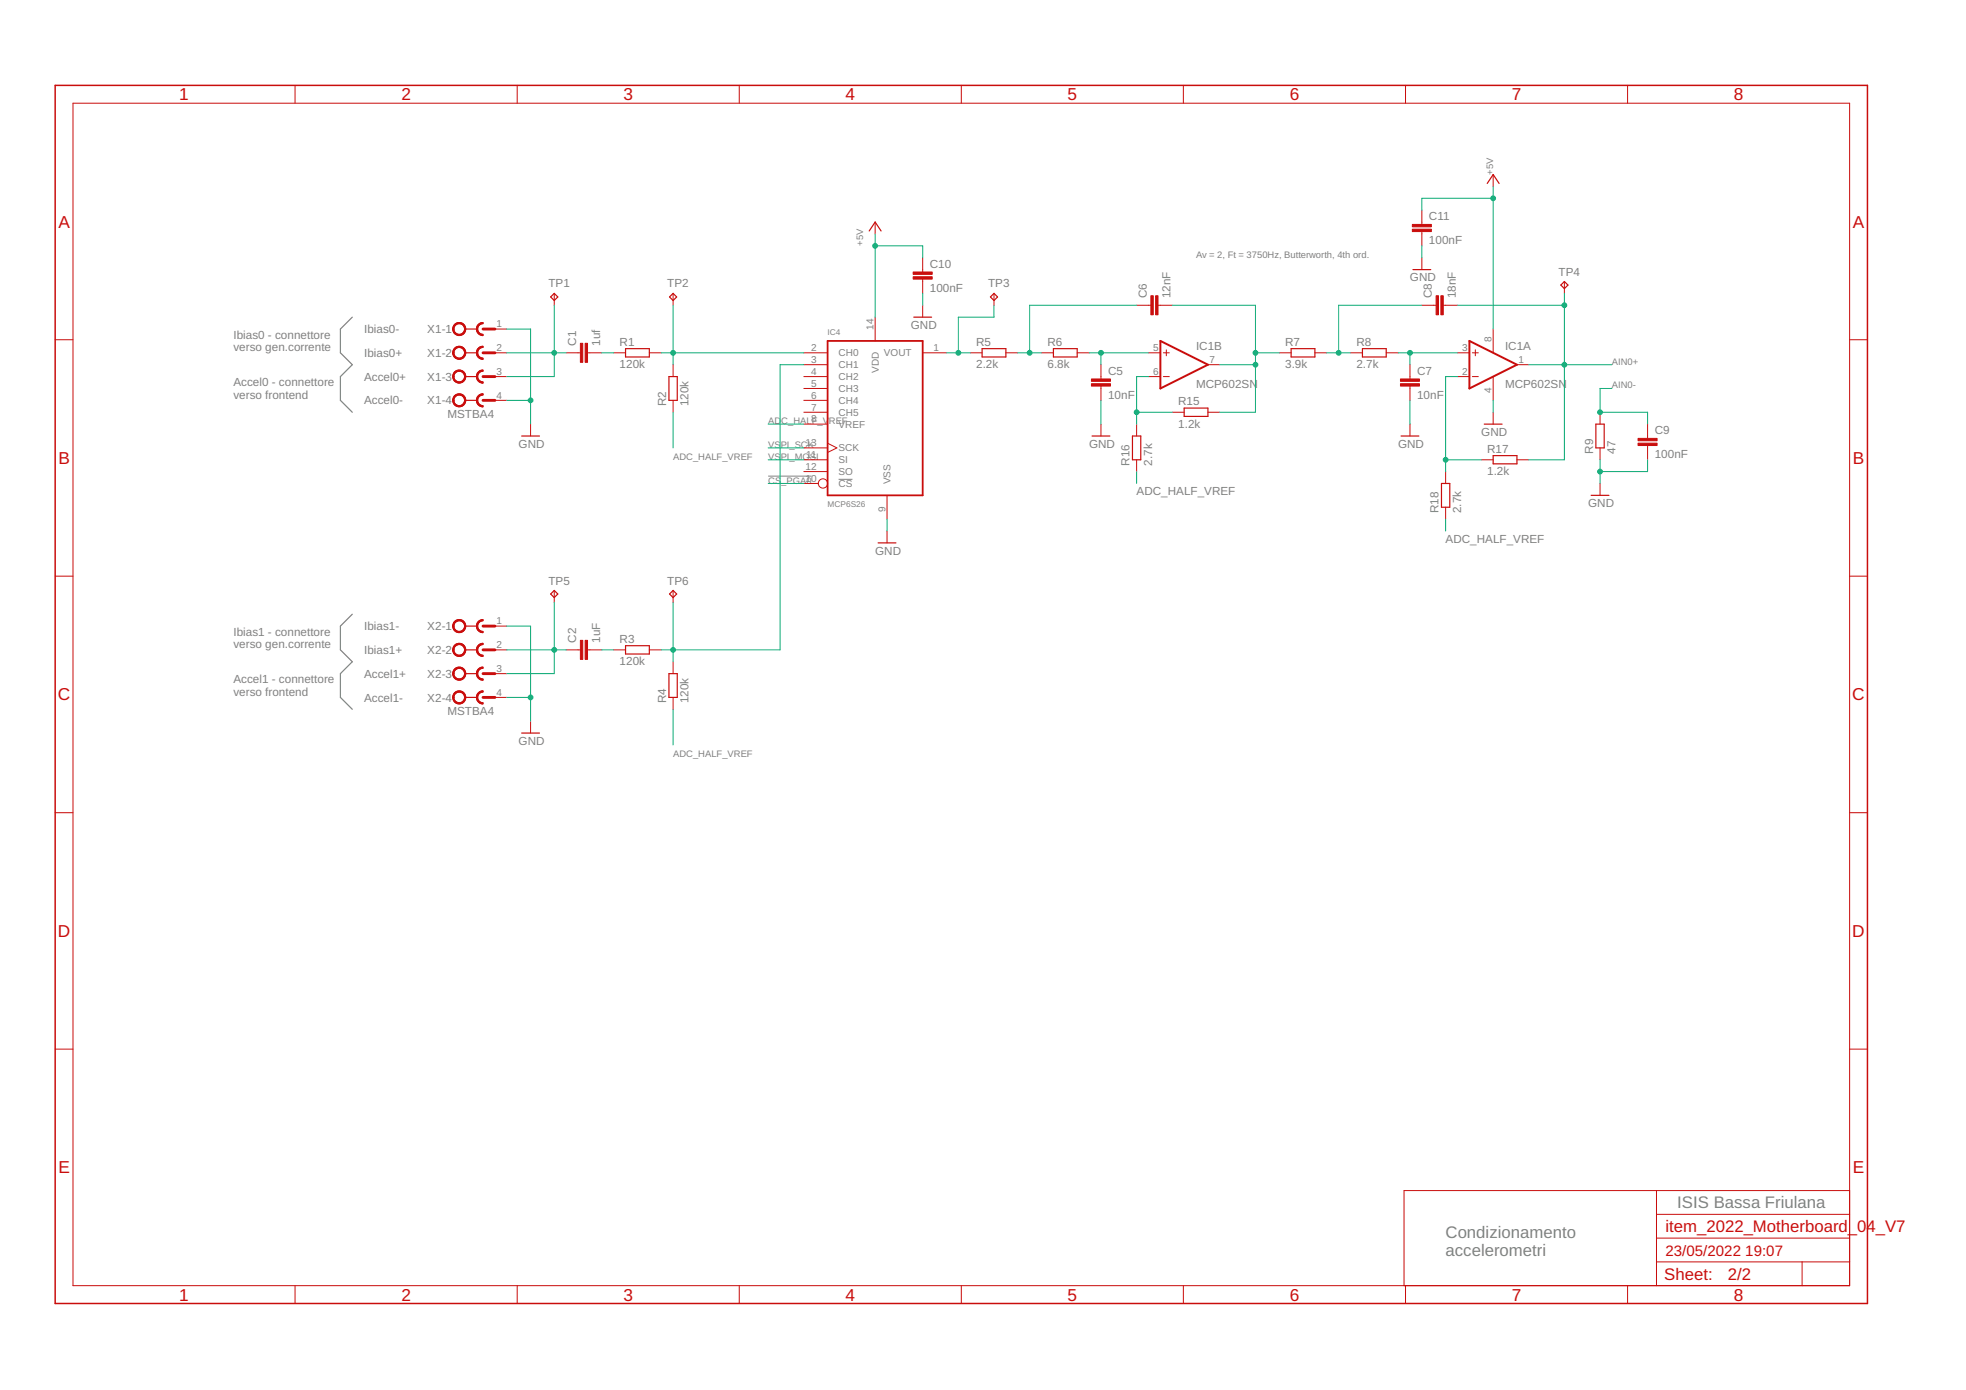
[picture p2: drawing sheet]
<svg xmlns="http://www.w3.org/2000/svg" width="420mm" height="297mm" viewBox="0 0 420 297" stroke-linecap="round" stroke-linejoin="round" font-family="sans-serif">
<path d="M75.3 67.8l-2.6 2.5v5.1l2.6 2.5-2.6 2.6v5.1l2.6 2.5M75.3 131.3l-2.6 2.5v5.1l2.6 2.5-2.6 2.6v5l2.6 2.6" fill="none" stroke="#808080" stroke-width=".25"/>
<path d="M164.2 101.7h9.2M179.2 102.4h3" fill="none" stroke="#808080" stroke-width=".21"/>
<g fill="none" stroke="#c90d0c" stroke-width=".21">
<path d="M63.1 18.2v3.9M110.5 18.2v3.9M158 18.2v3.9M205.4 18.2v3.9M252.9 18.2v3.9M300.4 18.2v3.9M347.8 18.2v3.9M15.6 22.1h379.7v252.6h-379.7zM319.1 37.3v2.5M187 47.5v2.5M197.2 55.1v3M197.2 59.6v3.1"/>
<path d="M303.9 44.9v3.1M303.9 49.5v3M303.9 55.1v2.5M11.8 72.6h3.8M105.8 75.4h2.5M105.8 70.3h2.5M118.4 62.7v2.5M121 75.4h3M125.6 75.4h3M131.1 75.4h2.6M138.8 75.4h2.5M143.8 62.7v2.5"/>
<path d="M143.8 77.9v2.6M171.8 75.4h5.1M171.8 77.9h5.1M187 67.8v5.1M197.2 75.4h5.1M197.2 65.2v2.6M207.3 75.4h2.6M212.4 62.7v2.5M215 75.4h2.5M222.6 75.4h2.5M230.2 75.4h2.5M235.3 77.9v3.1"/>
<path d="M242.9 65.2h3.1M245.4 75.4h2.6M247.5 65.2h3M248.6 75.4h1.3M249.3 74.8v1.2M258.1 77.9h2.6M273.4 75.4h2.5M281 75.4h2.5M288.6 75.4h2.6M296.2 75.4h2.6M301.3 77.9v3.1M303.9 65.2h3"/>
<path d="M308.4 65.2h3.1M311.5 75.4h2.5M314.7 75.4h1.2M315.3 74.8v1.2M319.1 70.3v5.1M324.2 77.9h2.5M334.3 60.2v2.5M395.3 72.6h3.8M105.8 80.5h2.5M105.8 85.6h2.5M113.4 90.6v2.6M143.8 85.6v2.5"/>
<path d="M171.8 88.1h5.1M171.8 98.3h5.1M171.8 95.7h5.1M171.8 80.5h5.1M171.8 83h5.1M171.8 85.6h5.1M171.8 90.6h5.1M176.9 94.7l2 1-2 1M235.3 82.5v3.1M235.3 90.6v2.6M242.9 90.6v2.6M242.9 98.3v2.5"/>
<path d="M245.4 80.5h2.6M248.6 80.5h1.3M250.5 88.1h2.6M258.1 88.1h2.6M301.3 82.5v3.1M301.3 90.6v2.6M311.5 80.5h2.5M314.7 80.5h1.2M316.6 98.3h2.5M319.1 80.5v5.1M319.1 88.1v2.5M324.2 98.3h2.5"/>
<path d="M341.9 88.1v2.5M341.9 95.7v2.6M352.1 90.6v3.1M352.1 95.2v3.1M171.8 103.3h3.1M171.8 100.8h5.1M189.6 105.9v5M189.6 113.5v2.5M308.9 100.8v2.5M308.9 108.4v2.5M341.9 103.3v2.6M11.8 123.1h3.8"/>
<path d="M105.8 138.9h2.5M105.8 133.8h2.5M118.4 126.2v2.5M121 138.9h3M125.6 138.9h3M131.1 138.9h2.6M138.8 138.9h2.5M143.8 126.2v2.5M395.3 123.1h3.8M105.8 144h2.5M105.8 149h2.5M113.4 154.1v2.6"/>
<path d="M143.8 141.4v2.6M143.8 149v2.6M11.8 173.7h3.8M395.3 173.7h3.8M11.8 224.2h3.8M395.3 224.2h3.8M354 254.4v20.3M354 259.5h41.3M395.3 254.4h-95.2v20.3M63.1 274.7v3.9M110.5 274.7v3.9M158 274.7v3.9"/>
<path d="M205.4 274.7v3.9M252.9 274.7v3.9M300.4 274.7v3.9M347.8 274.7v3.9M354 269.7h41.3M354 264.6h41.3M385.1 269.7v5"/>
<circle cx="175.9" cy="103.3" r=".99"/>
</g>
<path d="M11.8 18.2h387.3v260.4h-387.3z" fill="none" stroke="#c90d0c" stroke-width=".32"/>
<g fill="none" stroke="#c90d0c" stroke-width=".25">
<path d="M317.8 39.2l1.3-1.9 1.3 1.9M185.8 49.4l1.2-1.9 1.3 1.9M302 57.6h3.8M99.4 70.3h2.6M99.4 75.4h2.6M117.7 63.5l.7-.8 .8 .8-.8 .7zM133.7 74.5h5.1v1.8h-5.1zM143.1 63.5l.7-.8 .8 .8-.8 .7zM195.3 67.8h3.8M209.9 74.5h5.1v1.8h-5.1zM211.7 63.5l.7-.8 .8 .8-.8 .7zM225.1 74.5h5.1v1.8h-5.1z"/>
<path d="M275.9 74.5h5.1v1.8h-5.1zM291.2 74.5h5v1.8h-5zM333.6 60.9l.7-.7 .8 .7-.8 .8zM99.4 80.5h2.6M99.4 85.6h2.6M111.5 93.2h3.8M143 80.5h1.7v5.1h-1.7zM233.4 93.2h3.8M242 93.2h1.8v5.1h-1.8zM253.1 87.2h5v1.8h-5zM299.4 93.2h3.8M317.2 90.6h3.8"/>
<path d="M319.1 97.4h5.1v1.7h-5.1zM341.1 90.6h1.7v5.1h-1.7zM187.7 116h3.8M308.1 103.3h1.7v5.1h-1.7zM340 105.9h3.9M99.4 133.8h2.6M99.4 138.9h2.6M117.7 126.9l.7-.7 .8 .7-.8 .8zM133.7 138h5.1v1.8h-5.1zM143.1 126.9l.7-.7 .8 .7-.8 .8zM99.4 144h2.6M99.4 149h2.6"/>
<path d="M111.5 156.7h3.8M143 144h1.7v5h-1.7z"/>
</g>
<g fill="#c90d0c" stroke="#c90d0c" stroke-width=".21">
<path d="M125.1 73.4h.5v4h-.5z"/>
<path d="M124 73.4h.5v4h-.5z"/>
<path d="M125.1 136.8h.5v4.1h-.5z"/>
<path d="M124 136.8h.5v4.1h-.5z"/>
<path d="M233.3 82h4v.5h-4z"/>
<path d="M233.3 81h4v.5h-4z"/>
<path d="M247 63.2h.5v4.1h-.5z"/>
<path d="M246 63.2h.5v4.1h-.5z"/>
<path d="M299.3 82h4.1v.5h-4.1z"/>
<path d="M299.3 81h4.1v.5h-4.1z"/>
<path d="M307.9 63.2h.5v4.1h-.5z"/>
<path d="M306.9 63.2h.5v4.1h-.5z"/>
<path d="M350.1 94.7h4v.5h-4z"/>
<path d="M350.1 93.7h4v.5h-4z"/>
<path d="M195.2 59.1h4v.5h-4z"/>
<path d="M195.2 58.1h4v.5h-4z"/>
<path d="M301.8 49h4.1v.5h-4.1z"/>
<path d="M301.8 48h4.1v.5h-4.1z"/>
</g>
<path d="M176.9 72.9h20.3v33h-20.3z" fill="none" stroke="#c90d0c" stroke-width=".38"/>
<path d="M248 72.9l10.1 5-10.1 5.1zM314 72.9l10.2 5-10.2 5.1z" fill="none" stroke="#c90d0c" stroke-width=".42"/>
<g fill="#c90d0c" stroke="#c90d0c" stroke-width=".21">
<path d="M101.8 70.3h.3l.2 .7 .4 .3 .5 .2v.2a1.37 1.37 0 0 1-1.4-1.4z" fill-rule="evenodd"/>
<path d="M102.2 69.3l.6-.3 .4-.1v.3l-.5 .1-.4 .3-.2 .7h-.3l.1-.5z" fill-rule="evenodd"/>
<path d="M102.2 69.3l.9-.4h.1v.3a1.14 1.14 0 0 0-1.1 1.1 1.14 1.14 0 0 0 1.1 1.2v.2a1.39 1.39 0 0 1-1.3-.8 1.39 1.39 0 0 1 .3-1.6z" fill-rule="evenodd"/>
<path d="M97.1 69.4a1.4 1.4 0 0 1 2.2 .2 1.4 1.4 0 0 1-.8 2 1.4 1.4 0 0 1-1.7-1.3h.2a1.14 1.14 0 0 1 1.7-.9 1.14 1.14 0 0 1 .1 1.9 1.14 1.14 0 0 1-1.8-.7v-.3h-.2z" fill-rule="evenodd"/>
<path d="M97.1 69.4a1.4 1.4 0 0 1 2.2 .2 1.4 1.4 0 0 1-.8 2 1.4 1.4 0 0 1-1.7-1.3h.2a1.14 1.14 0 0 1 1.7-.9 1.14 1.14 0 0 1 .1 1.9 1.14 1.14 0 0 1-1.8-.7v-.3h-.2z" fill-rule="evenodd"/>
<path d="M101.8 75.4h.3l.2 .7 .4 .3 .5 .1v.3a1.37 1.37 0 0 1-1.4-1.4z" fill-rule="evenodd"/>
<path d="M102.2 74.4l.6-.3 .4-.1v.3l-.5 .1-.4 .3-.2 .7h-.3l.1-.5z" fill-rule="evenodd"/>
<path d="M102.2 74.4l.9-.4h.1v.3a1.14 1.14 0 0 0-1.1 1.1 1.14 1.14 0 0 0 1.1 1.1v.3a1.39 1.39 0 0 1-1.3-.9 1.39 1.39 0 0 1 .3-1.5z" fill-rule="evenodd"/>
<path d="M97.1 74.4a1.4 1.4 0 0 1 2.2 .2 1.4 1.4 0 0 1-.8 2.1 1.4 1.4 0 0 1-1.7-1.3h.2a1.14 1.14 0 0 1 1.7-1 1.14 1.14 0 0 1 .1 2 1.14 1.14 0 0 1-1.8-.7v-.3h-.2z" fill-rule="evenodd"/>
<path d="M97.1 74.4a1.4 1.4 0 0 1 2.2 .2 1.4 1.4 0 0 1-.8 2.1 1.4 1.4 0 0 1-1.7-1.3h.2a1.14 1.14 0 0 1 1.7-1 1.14 1.14 0 0 1 .1 2 1.14 1.14 0 0 1-1.8-.7v-.3h-.2z" fill-rule="evenodd"/>
<path d="M101.8 80.5h.3l.2 .7 .4 .3 .5 .1v.3a1.37 1.37 0 0 1-1.4-1.4z" fill-rule="evenodd"/>
<path d="M102.2 79.5l.6-.4h.4v.2l-.5 .1-.4 .4-.2 .7h-.3l.1-.5z" fill-rule="evenodd"/>
<path d="M102.2 79.5l.9-.4h.1v.2a1.14 1.14 0 0 0-1.1 1.2 1.14 1.14 0 0 0 1.1 1.1v.3a1.39 1.39 0 0 1-1.3-.9 1.39 1.39 0 0 1 .3-1.5z" fill-rule="evenodd"/>
<path d="M97.1 79.5a1.4 1.4 0 0 1 2.2 .2 1.4 1.4 0 0 1-.7 2.1 1.4 1.4 0 0 1-1.8-1.3h.2a1.14 1.14 0 0 1 1.7-1 1.14 1.14 0 0 1 .1 1.9 1.14 1.14 0 0 1-1.8-.6v-.3h-.2z" fill-rule="evenodd"/>
<path d="M97.1 79.5a1.4 1.4 0 0 1 2.2 .2 1.4 1.4 0 0 1-.7 2.1 1.4 1.4 0 0 1-1.8-1.3h.2a1.14 1.14 0 0 1 1.7-1 1.14 1.14 0 0 1 .1 1.9 1.14 1.14 0 0 1-1.8-.6v-.3h-.2z" fill-rule="evenodd"/>
<path d="M101.8 85.6h.3l.2 .7 .4 .3 .5 .1v.3a1.37 1.37 0 0 1-1.4-1.4z" fill-rule="evenodd"/>
<path d="M102.2 84.6l.6-.4h.4v.2l-.5 .1-.4 .3-.2 .8h-.3l.1-.5z" fill-rule="evenodd"/>
<path d="M102.2 84.6l.9-.4h.1v.2a1.14 1.14 0 0 0-1.1 1.2 1.14 1.14 0 0 0 1.1 1.1v.3a1.39 1.39 0 0 1-1.3-.9 1.39 1.39 0 0 1 .3-1.5z" fill-rule="evenodd"/>
<path d="M97.1 84.6a1.4 1.4 0 0 1 2.2 .2 1.4 1.4 0 0 1-.7 2.1 1.4 1.4 0 0 1-1.8-1.3h.2a1.14 1.14 0 0 1 1.7-1 1.14 1.14 0 0 1 .1 1.9 1.14 1.14 0 0 1-1.8-.7v-.2h-.2z" fill-rule="evenodd"/>
<path d="M97.1 84.6a1.4 1.4 0 0 1 2.2 .2 1.4 1.4 0 0 1-.7 2.1 1.4 1.4 0 0 1-1.8-1.3h.2a1.14 1.14 0 0 1 1.7-1 1.14 1.14 0 0 1 .1 1.9 1.14 1.14 0 0 1-1.8-.7v-.2h-.2z" fill-rule="evenodd"/>
<path d="M101.8 133.8h.3l.2 .7 .4 .3 .5 .1v.3a1.37 1.37 0 0 1-1.4-1.4z" fill-rule="evenodd"/>
<path d="M102.2 132.8l1-.4v.3l-.5 .1-.4 .3-.2 .7h-.3l.1-.5z" fill-rule="evenodd"/>
<path d="M102.2 132.8l.9-.4h.1v.3a1.14 1.14 0 0 0-1.1 1.1 1.14 1.14 0 0 0 1.1 1.1v.3a1.39 1.39 0 0 1-1.3-.9 1.39 1.39 0 0 1 .3-1.5z" fill-rule="evenodd"/>
<path d="M97.1 132.8a1.4 1.4 0 0 1 2.2 .2 1.4 1.4 0 0 1-.8 2.1 1.4 1.4 0 0 1-1.7-1.3h.2a1.14 1.14 0 0 1 1.7-.9 1.14 1.14 0 0 1 .1 1.9 1.14 1.14 0 0 1-1.8-.7v-.3h-.2z" fill-rule="evenodd"/>
<path d="M97.1 132.8a1.4 1.4 0 0 1 2.2 .2 1.4 1.4 0 0 1-.8 2.1 1.4 1.4 0 0 1-1.7-1.3h.2a1.14 1.14 0 0 1 1.7-.9 1.14 1.14 0 0 1 .1 1.9 1.14 1.14 0 0 1-1.8-.7v-.3h-.2z" fill-rule="evenodd"/>
<path d="M101.8 138.9h.3l.2 .7 .4 .3 .5 .1v.3a1.37 1.37 0 0 1-1.4-1.4z" fill-rule="evenodd"/>
<path d="M102.2 137.9l.6-.4h.4v.2l-.5 .2-.4 .3-.2 .7h-.3l.1-.5z" fill-rule="evenodd"/>
<path d="M102.2 137.9l.9-.4h.1v.2a1.14 1.14 0 0 0-1.1 1.2 1.14 1.14 0 0 0 1.1 1.1v.3a1.39 1.39 0 0 1-1.3-.9 1.39 1.39 0 0 1 .3-1.5z" fill-rule="evenodd"/>
<path d="M97.1 137.9a1.4 1.4 0 0 1 2.2 .2 1.4 1.4 0 0 1-.8 2.1 1.4 1.4 0 0 1-1.7-1.3h.2a1.14 1.14 0 0 1 1.7-1 1.14 1.14 0 0 1 .1 2 1.14 1.14 0 0 1-1.8-.7v-.3h-.2z" fill-rule="evenodd"/>
<path d="M97.1 137.9a1.4 1.4 0 0 1 2.2 .2 1.4 1.4 0 0 1-.8 2.1 1.4 1.4 0 0 1-1.7-1.3h.2a1.14 1.14 0 0 1 1.7-1 1.14 1.14 0 0 1 .1 2 1.14 1.14 0 0 1-1.8-.7v-.3h-.2z" fill-rule="evenodd"/>
<path d="M101.8 144h.3l.2 .7 .4 .3 .5 .1v.3a1.37 1.37 0 0 1-1.4-1.4z" fill-rule="evenodd"/>
<path d="M102.2 143l.6-.4h.4v.2l-.5 .1-.4 .3-.2 .8h-.3l.1-.5z" fill-rule="evenodd"/>
<path d="M102.2 143l.9-.4h.1v.2a1.14 1.14 0 0 0-1.1 1.2 1.14 1.14 0 0 0 1.1 1.1v.3a1.39 1.39 0 0 1-1.3-.9 1.39 1.39 0 0 1 .3-1.5z" fill-rule="evenodd"/>
<path d="M97.1 143a1.4 1.4 0 0 1 2.2 .2 1.4 1.4 0 0 1-.8 2.1 1.4 1.4 0 0 1-1.7-1.3h.2a1.14 1.14 0 0 1 1.7-1 1.14 1.14 0 0 1 .1 1.9 1.14 1.14 0 0 1-1.8-.6v-.3h-.2z" fill-rule="evenodd"/>
<path d="M97.1 143a1.4 1.4 0 0 1 2.2 .2 1.4 1.4 0 0 1-.8 2.1 1.4 1.4 0 0 1-1.7-1.3h.2a1.14 1.14 0 0 1 1.7-1 1.14 1.14 0 0 1 .1 1.9 1.14 1.14 0 0 1-1.8-.6v-.3h-.2z" fill-rule="evenodd"/>
<path d="M101.8 149h.3l.2 .8 .4 .3 .5 .1v.2a1.37 1.37 0 0 1-1.4-1.4z" fill-rule="evenodd"/>
<path d="M102.2 148l.6-.3 .4-.1v.3l-.5 .1-.4 .3-.2 .7h-.3l.1-.4z" fill-rule="evenodd"/>
<path d="M102.2 148l.9-.4h.1v.3a1.14 1.14 0 0 0-1.1 1.1 1.14 1.14 0 0 0 1.1 1.2v.2a1.39 1.39 0 0 1-1.3-.8 1.39 1.39 0 0 1 .3-1.6z" fill-rule="evenodd"/>
<path d="M97.1 148.1a1.4 1.4 0 0 1 2.2 .2 1.4 1.4 0 0 1-.8 2.1 1.4 1.4 0 0 1-1.7-1.4h.2a1.14 1.14 0 0 1 1.7-.9 1.14 1.14 0 0 1 .1 1.9 1.14 1.14 0 0 1-1.8-.7v-.3h-.2z" fill-rule="evenodd"/>
<path d="M97.1 148.1a1.4 1.4 0 0 1 2.2 .2 1.4 1.4 0 0 1-.8 2.1 1.4 1.4 0 0 1-1.7-1.4h.2a1.14 1.14 0 0 1 1.7-.9 1.14 1.14 0 0 1 .1 1.9 1.14 1.14 0 0 1-1.8-.7v-.3h-.2z" fill-rule="evenodd"/>
</g>
<path d="M103.2 70.3h2.6M103.2 75.4h2.6M103.2 80.5h2.6M103.2 85.6h2.6M103.2 133.8h2.6M103.2 138.9h2.6M103.2 144h2.6M103.2 149h2.6" fill="none" stroke="#c90d0c" stroke-width=".61"/>
<g fill="none" stroke="#0dab76" stroke-width=".21">
<path d="M319.1 39.8v30.5M187 52.5h10.2v2.6M187 50v17.8M303.9 52.5v2.6M319.1 42.4h-15.2v2.5M108.3 70.3h5.1v20.3M108.3 75.4h12.7M118.4 65.2v15.3h-10.1M128.6 75.4h2.5M141.3 75.4h30.5M143.8 65.2v12.7M171.8 77.9h-5.1v61h-25.4"/>
<path d="M197.2 62.7v2.5M202.3 75.4h5M212.4 65.2v2.6h-7.6v7.6M217.5 75.4h5.1M232.7 75.4h12.7M235.3 75.4v2.5M242.9 65.2h-22.9v10.2M250.5 65.2h17.8v22.9h-7.6M260.7 77.9h7.6M268.3 75.4h5.1M283.5 75.4h5.1M298.8 75.4h12.7"/>
<path d="M301.3 75.4v2.5M303.9 65.2h-17.8v10.2M311.5 65.2h22.8M326.7 77.9h17.8M334.3 62.7v35.6h-7.6M108.3 85.6h5.1M143.8 88.1v7.6M164.2 90.6h7.6M164.2 95.7h7.6M164.2 98.3h7.6M235.3 85.6v5M242.9 88.1h7.6"/>
<path d="M245.4 80.5h-2.5v10.1M301.3 85.6v5M308.9 98.3h7.7M311.5 80.5h-2.6v20.3M319.1 85.6v2.5M341.9 98.3v5M344.5 83h-2.6v5.1h10.2v2.5M352.1 98.3v2.5h-10.2M164.2 103.3h7.6M189.6 110.9v2.6M242.9 100.8v2.5M308.9 110.9v2.6"/>
<path d="M108.3 133.8h5.1v20.3M108.3 138.9h12.7M118.4 128.7v15.3h-10.1M128.6 138.9h2.5M143.8 128.7v12.7M108.3 149h5.1M143.8 151.6v7.6"/>
</g>
<g fill="#0dab76" stroke="#0dab76" stroke-width=".21">
<circle cx="341.9" cy="100.8" r=".51"/>
<circle cx="113.4" cy="85.6" r=".51"/>
<circle cx="113.4" cy="149" r=".51"/>
<circle cx="118.4" cy="75.4" r=".51"/>
<circle cx="118.4" cy="138.9" r=".51"/>
<circle cx="143.8" cy="75.4" r=".51"/>
<circle cx="187" cy="52.5" r=".51"/>
<circle cx="319.1" cy="42.4" r=".51"/>
<circle cx="204.8" cy="75.4" r=".51"/>
<circle cx="220" cy="75.4" r=".51"/>
<circle cx="235.3" cy="75.4" r=".51"/>
<circle cx="268.3" cy="77.9" r=".51"/>
<circle cx="268.3" cy="75.4" r=".51"/>
<circle cx="286.1" cy="75.4" r=".51"/>
<circle cx="301.3" cy="75.4" r=".51"/>
<circle cx="334.3" cy="77.9" r=".51"/>
<circle cx="334.3" cy="65.2" r=".51"/>
<circle cx="341.9" cy="88.1" r=".51"/>
<circle cx="143.8" cy="138.9" r=".51"/>
<circle cx="242.9" cy="88.1" r=".51"/>
<circle cx="308.9" cy="98.3" r=".51"/>
</g>
<g font-size="3.7" fill="#c90d0c">
<text x="38.3" y="21.4">1</text>
<text x="85.8" y="21.4">2</text>
<text x="133.2" y="21.4">3</text>
<text x="180.7" y="21.4">4</text>
<text x="228.2" y="21.4">5</text>
<text x="275.6" y="21.4">6</text>
<text x="323.1" y="21.4">7</text>
<text x="370.5" y="21.4">8</text>
<text x="12.5" y="48.6">A</text>
<text x="396" y="48.6">A</text>
<text x="12.5" y="99.2">B</text>
<text x="396" y="99.2">B</text>
<text x="12.4" y="149.7">C</text>
<text x="395.9" y="149.7">C</text>
<text x="12.4" y="200.2">D</text>
<text x="395.9" y="200.2">D</text>
<text x="12.5" y="250.8">E</text>
<text x="396" y="250.8">E</text>
<text x="38.3" y="277.9">1</text>
<text x="85.8" y="277.9">2</text>
<text x="133.2" y="277.9">3</text>
<text x="180.7" y="277.9">4</text>
<text x="228.2" y="277.9">5</text>
<text x="275.6" y="277.9">6</text>
<text x="323.1" y="277.9">7</text>
<text x="370.5" y="277.9">8</text>
</g>
<g font-size="3.6" fill="#c90d0c">
<text x="355.9" y="263.3">item_2022_Motherboard_04_V7</text>
<text x="355.7" y="273.6">Sheet:</text>
<text x="369.3" y="273.5">2/2</text>
</g>
<g font-size="3.6" fill="#808080">
<text x="358.5" y="258.2">ISIS Bassa Friulana</text>
<text x="308.9" y="264.6">Condizionamento</text>
<text x="308.9" y="268.4">accelerometri</text>
</g>
<g font-size="3.2" fill="#c90d0c">
<text x="355.9" y="268.4">23/05/2022</text>
<text x="373" y="268.4">19:07</text>
</g>
<g font-size="2.5" fill="#808080">
<text x="305.4" y="47.1">C11</text>
<text x="305.4" y="52.2">100nF</text>
<text x="198.7" y="57.2">C10</text>
<text x="333.1" y="58.9">TP4</text>
<text x="117.2" y="61.4">TP1</text>
<text x="142.6" y="61.4">TP2</text>
<text x="198.7" y="62.3">100nF</text>
<text x="211.2" y="61.4">TP3</text>
<text x="245.1" y="63.7" transform="rotate(-90 245.1 63.7)">C6</text>
<text x="250.1" y="63.7" transform="rotate(-90 250.1 63.7)">12nF</text>
<text x="301.3" y="60.2">GND</text>
<text x="306" y="63.7" transform="rotate(-90 306 63.7)">C8</text>
<text x="311.1" y="63.7" transform="rotate(-90 311.1 63.7)">18nF</text>
<text x="77.8" y="71.2">Ibias0-</text>
<text x="91.3" y="71.2">X1-1</text>
<text x="194.7" y="70.3">GND</text>
<text x="49.9" y="72.4">Ibias0 - connettore</text>
<text x="49.9" y="75.1">verso gen.corrente</text>
<text x="77.8" y="76.3">Ibias0+</text>
<text x="91.3" y="76.3">X1-2</text>
<text x="123.2" y="73.9" transform="rotate(-90 123.2 73.9)">C1</text>
<text x="128.2" y="73.9" transform="rotate(-90 128.2 73.9)">1uf</text>
<text x="132.4" y="73.9">R1</text>
<text x="208.6" y="73.9">R5</text>
<text x="223.9" y="73.9">R6</text>
<text x="255.6" y="74.8">IC1B</text>
<text x="274.7" y="73.9">R7</text>
<text x="289.9" y="73.9">R8</text>
<text x="321.6" y="74.8">IC1A</text>
<text x="49.9" y="82.6">Accel0 - connettore</text>
<text x="77.8" y="81.4">Accel0+</text>
<text x="91.3" y="81.4">X1-3</text>
<text x="132.4" y="78.7">120k</text>
<text x="208.6" y="78.7">2.2k</text>
<text x="223.9" y="78.7">6.8k</text>
<text x="236.8" y="80.1">C5</text>
<text x="255.6" y="83">MCP602SN</text>
<text x="274.7" y="78.7">3.9k</text>
<text x="289.9" y="78.7">2.7k</text>
<text x="302.8" y="80.1">C7</text>
<text x="321.6" y="83">MCP602SN</text>
<text x="49.9" y="85.2">verso frontend</text>
<text x="77.8" y="86.4">Accel0-</text>
<text x="91.3" y="86.4">X1-4</text>
<text x="95.6" y="89.4">MSTBA4</text>
<text x="142.4" y="86.8" transform="rotate(-90 142.4 86.8)">R2</text>
<text x="147.2" y="86.8" transform="rotate(-90 147.2 86.8)">120k</text>
<text x="236.8" y="85.2">10nF</text>
<text x="251.8" y="86.6">R15</text>
<text x="302.8" y="85.2">10nF</text>
<text x="110.8" y="95.7">GND</text>
<text x="232.7" y="95.7">GND</text>
<text x="251.8" y="91.4">1.2k</text>
<text x="298.8" y="95.7">GND</text>
<text x="316.6" y="93.2">GND</text>
<text x="353.6" y="92.8">C9</text>
<text x="241.4" y="99.5" transform="rotate(-90 241.4 99.5)">R16</text>
<text x="246.2" y="99.5" transform="rotate(-90 246.2 99.5)">2.7k</text>
<text x="317.8" y="101.5">1.2k</text>
<text x="317.8" y="96.7">R17</text>
<text x="340.5" y="97" transform="rotate(-90 340.5 97)">R9</text>
<text x="345.3" y="97" transform="rotate(-90 345.3 97)">47</text>
<text x="353.6" y="97.9">100nF</text>
<text x="242.9" y="105.9">ADC_HALF_VREF</text>
<text x="307.4" y="109.7" transform="rotate(-90 307.4 109.7)">R18</text>
<text x="312.2" y="109.7" transform="rotate(-90 312.2 109.7)">2.7k</text>
<text x="339.4" y="108.4">GND</text>
<text x="187" y="118.6">GND</text>
<text x="308.9" y="116">ADC_HALF_VREF</text>
<text x="117.2" y="124.9">TP5</text>
<text x="142.6" y="124.9">TP6</text>
<text x="49.9" y="135.9">Ibias1 - connettore</text>
<text x="77.8" y="134.7">Ibias1-</text>
<text x="91.3" y="134.7">X2-1</text>
<text x="123.2" y="137.4" transform="rotate(-90 123.2 137.4)">C2</text>
<text x="128.2" y="137.4" transform="rotate(-90 128.2 137.4)">1uF</text>
<text x="132.4" y="137.4">R3</text>
<text x="49.9" y="138.6">verso gen.corrente</text>
<text x="77.8" y="139.8">Ibias1+</text>
<text x="91.3" y="139.8">X2-2</text>
<text x="132.4" y="142.2">120k</text>
<text x="49.9" y="146.1">Accel1 - connettore</text>
<text x="49.9" y="148.7">verso frontend</text>
<text x="77.8" y="144.8">Accel1+</text>
<text x="77.8" y="149.9">Accel1-</text>
<text x="91.3" y="144.8">X2-3</text>
<text x="91.3" y="149.9">X2-4</text>
<text x="95.6" y="152.8">MSTBA4</text>
<text x="142.4" y="150.3" transform="rotate(-90 142.4 150.3)">R4</text>
<text x="147.2" y="150.3" transform="rotate(-90 147.2 150.3)">120k</text>
<text x="110.8" y="159.2">GND</text>
</g>
<g font-size="2.1" fill="#808080">
<text x="106.1" y="70">1</text>
<text x="186.7" y="70.5" transform="rotate(-90 186.7 70.5)">14</text>
<text x="106.1" y="75">2</text>
<text x="173.4" y="75">2</text>
<text x="173.4" y="77.6">3</text>
<text x="179.2" y="76.2">CH0</text>
<text x="188.9" y="76.2">VOUT</text>
<text x="199.5" y="75">1</text>
<text x="246.4" y="75">5</text>
<text x="258.5" y="77.6">7</text>
<text x="312.5" y="75">3</text>
<text x="318.7" y="73.1" transform="rotate(-90 318.7 73.1)">8</text>
<text x="324.5" y="77.6">1</text>
<text x="106.1" y="80.1">3</text>
<text x="173.4" y="80.1">4</text>
<text x="173.4" y="82.7">5</text>
<text x="179.2" y="78.7">CH1</text>
<text x="179.2" y="81.2">CH2</text>
<text x="179.2" y="83.8">CH3</text>
<text x="187.8" y="79.7" transform="rotate(-90 187.8 79.7)">VDD</text>
<text x="246.4" y="80.1">6</text>
<text x="312.5" y="80.1">2</text>
<text x="318.7" y="84" transform="rotate(-90 318.7 84)">4</text>
<text x="106.1" y="85.2">4</text>
<text x="173.4" y="85.2">6</text>
<text x="173.4" y="87.7">7</text>
<text x="179.2" y="86.3">CH4</text>
<text x="179.2" y="88.8">CH5</text>
<text x="179.2" y="91.4">VREF</text>
<text x="172.2" y="100.4">12</text>
<text x="173.4" y="97.9">1</text>
<text x="179.2" y="96.5">SCK</text>
<text x="179.2" y="99">SI</text>
<text x="179.2" y="101.5">SO</text>
<text x="179.2" y="104.1">CS</text>
<text x="190.3" y="103.5" transform="rotate(-90 190.3 103.5)">VSS</text>
<text x="189.2" y="109.4" transform="rotate(-90 189.2 109.4)">9</text>
<text x="106.1" y="133.4">1</text>
<text x="106.1" y="138.5">2</text>
<text x="106.1" y="143.6">3</text>
<text x="106.1" y="148.7">4</text>
</g>
<g font-size="2" fill="#808080">
<text x="319.1" y="37.3" transform="rotate(-90 319.1 37.3)">+5V</text>
<text x="184.5" y="52.5" transform="rotate(-90 184.5 52.5)">+5V</text>
<text x="255.6" y="55.1">Av = 2, Ft = 3750Hz, Butterworth, 4th ord.</text>
<text x="344.5" y="77.9">AIN0+</text>
<text x="344.5" y="83">AIN0-</text>
<text x="164.2" y="90.6">AD</text>
<text x="164.2" y="95.7">VS</text>
<text x="166.8" y="95.7">PI_SC1K3</text>
<text x="167" y="90.6">C_HAL8</text>
<text x="173.5" y="90.6">F_V</text>
<text x="177.1" y="90.6">REF</text>
<text x="143.9" y="98.2">ADC_HALF_VREF</text>
<text x="164.2" y="98.2">VS</text>
<text x="166.8" y="98.2">PI_MO1SI</text>
<text x="164.2" y="103.3">CS</text>
<text x="167" y="103.3">_PGA10</text>
<text x="172.3" y="103.3">0</text>
<text x="143.9" y="161.7">ADC_HALF_VREF</text>
</g>
<g font-size="1.8" fill="#808080">
<text x="176.9" y="71.6">IC4</text>
<text x="176.9" y="108.4">MCP6S26</text>
</g>
</svg>
